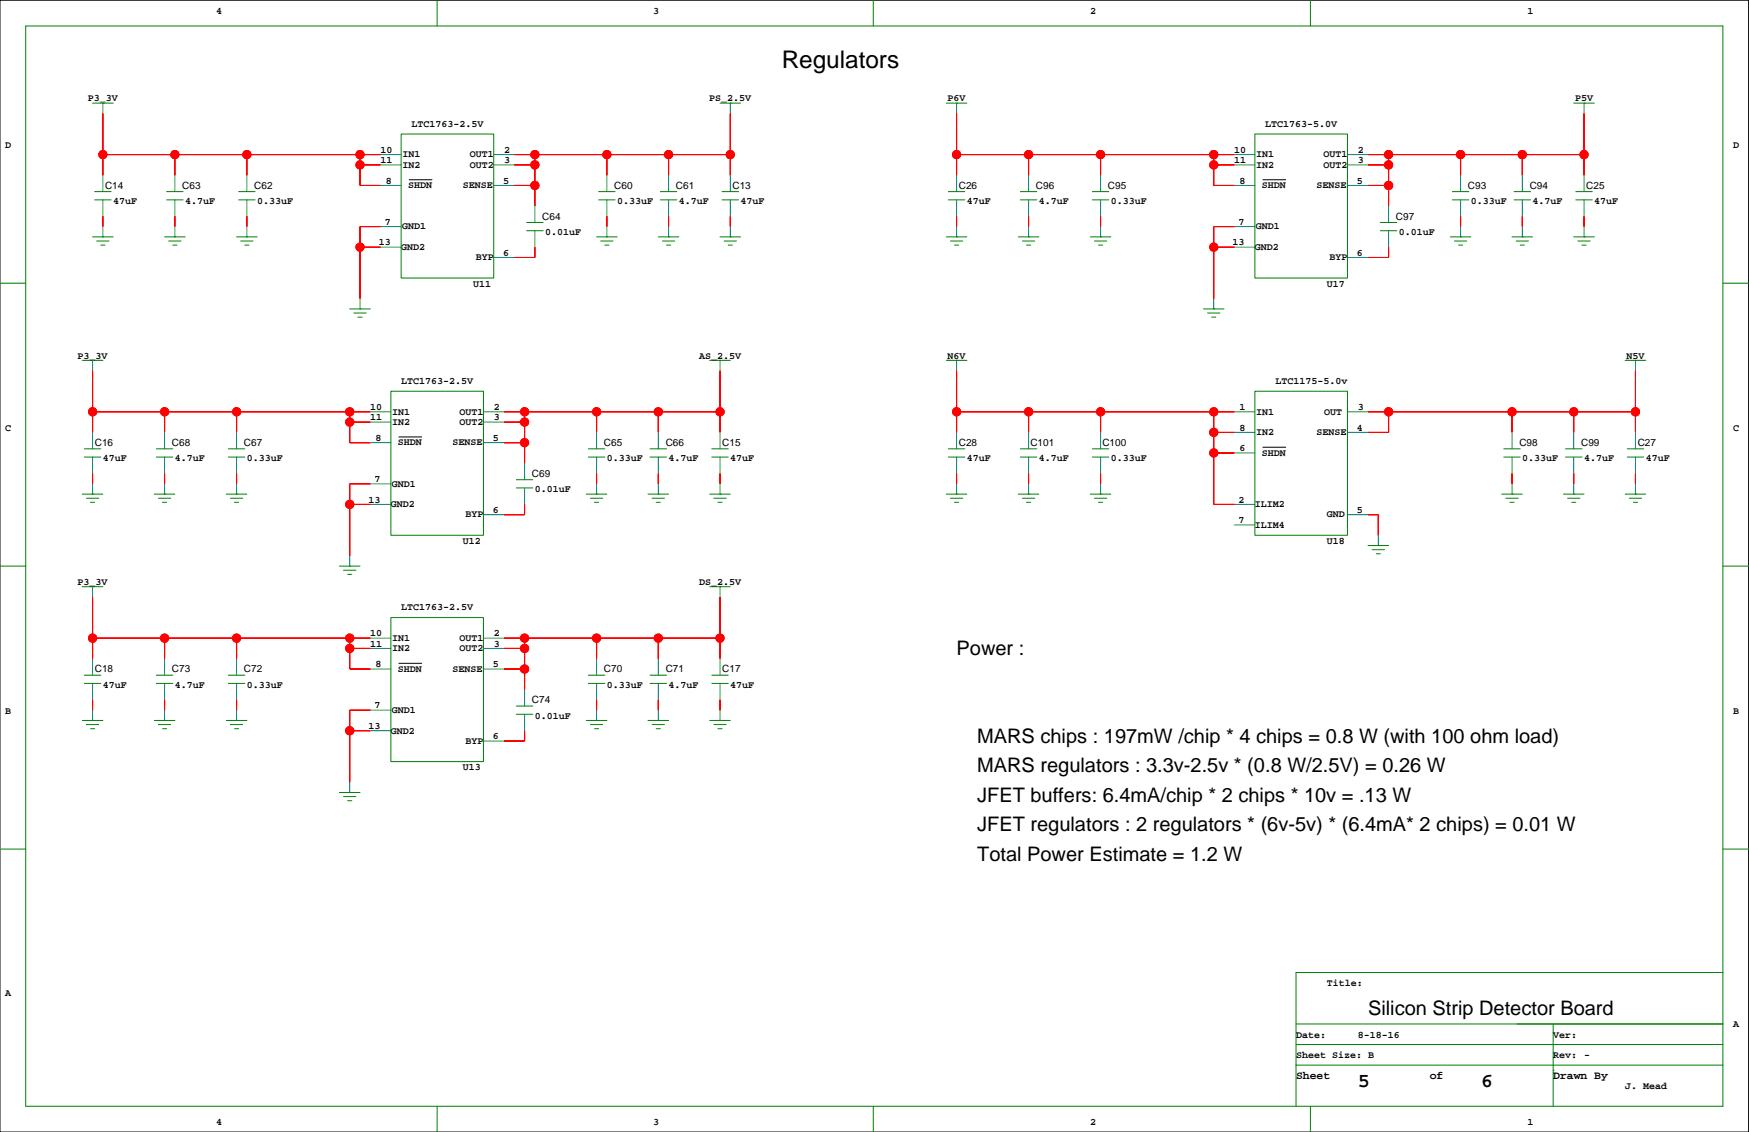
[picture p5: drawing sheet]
<svg xmlns="http://www.w3.org/2000/svg" width="432mm" height="279mm" viewBox="0 0 432 279" stroke-linecap="round" stroke-linejoin="round" font-family="sans-serif">
<path d="M0 .1h431.7v279.3h-431.7zM101 44.4h5.7M311.8 44.4h5.6M98.5 107.8h5.6M311.8 110.4h5.6M98.5 163.7h5.6" fill="none" stroke="#000" stroke-width=".25"/>
<g fill="none" stroke="#008080" stroke-width=".25">
<path d="M25.4 25.5v2.5M94 38.2h5M121.9 38.2h5.1M180.3 25.5v2.5M236.2 25.5v2.5M304.7 38.2h5.1M332.7 38.2h5M391.1 25.5v2.5M25.4 43.2v4.1M25.4 49.3v4.1M25.4 55.9v2.6M43.2 43.2v4.1"/>
<path d="M43.2 49.3v4.1M43.2 55.9v2.6M60.9 43.2v4.1M60.9 49.3v4.1M60.9 55.9v2.6M94 55.9h5M94 45.8h5M94 40.7h5M121.9 45.8h5.1M121.9 40.7h5.1M132.1 50.9v4M132.1 56.9v4.1"/>
<path d="M149.8 43.2v4.1M149.8 49.3v4.1M149.8 55.9v2.6M165.1 43.2v4.1M165.1 49.3v4.1M165.1 55.9v2.6M180.3 43.2v4.1M180.3 49.3v4.1M180.3 55.9v2.6M236.2 43.2v4.1M236.2 49.3v4.1M236.2 55.9v2.6"/>
<path d="M253.9 43.2v4.1M253.9 49.3v4.1M253.9 55.9v2.6M271.7 43.2v4.1M271.7 49.3v4.1M271.7 55.9v2.6M304.7 55.9h5.1M304.7 45.8h5.1M304.7 40.7h5.1M332.7 45.8h5M332.7 40.7h5M342.8 50.9v4"/>
<path d="M342.8 56.9v4.1M360.6 43.2v4.1M360.6 49.3v4.1M360.6 55.9v2.6M375.8 43.2v4.1M375.8 49.3v4.1M375.8 55.9v2.6M391.1 43.2v4.1M391.1 49.3v4.1M391.1 55.9v2.6M88.9 73.7v2.5M94 61h5"/>
<path d="M121.9 63.5h5.1M299.7 73.7v2.5M304.7 61h5.1M332.7 63.5h5M22.9 88.9v2.6M177.8 88.9v2.6M236.2 88.9v2.6M403.8 88.9v2.6M22.9 106.7v4.1M22.9 112.8v4.1M22.9 119.4v2.6M40.6 106.7v4.1"/>
<path d="M40.6 112.8v4.1M40.6 119.4v2.6M58.4 106.7v4.1M58.4 112.8v4.1M58.4 119.4v2.6M91.4 101.6h5.1M91.4 119.4h5.1M91.4 109.3h5.1M91.4 104.2h5.1M119.4 101.6h5M119.4 109.3h5M119.4 104.2h5"/>
<path d="M129.5 114.3v4.1M147.3 106.7v4.1M147.3 112.8v4.1M147.3 119.4v2.6M162.5 106.7v4.1M162.5 112.8v4.1M162.5 119.4v2.6M177.8 106.7v4.1M177.8 112.8v4.1M177.8 119.4v2.6M236.2 106.7v4.1M236.2 112.8v4.1"/>
<path d="M236.2 119.4v2.6M253.9 106.7v4.1M253.9 112.8v4.1M253.9 119.4v2.6M271.7 106.7v4.1M271.7 112.8v4.1M271.7 119.4v2.6M304.7 101.6h5.1M304.7 111.8h5.1M304.7 106.7h5.1M332.7 101.6h5M332.7 106.7h5"/>
<path d="M373.3 106.7v4.1M373.3 112.8v4.1M373.3 119.4v2.6M388.5 106.7v4.1M388.5 112.8v4.1M388.5 119.4v2.6M403.8 106.7v4.1M403.8 112.8v4.1M403.8 119.4v2.6M86.3 137.2v2.5M91.4 124.5h5.1M119.4 127h5"/>
<path d="M129.5 120.4v4.1M304.7 124.5h5.1M304.7 129.6h5.1M332.7 127h5M340.3 132.1v2.6M22.9 144.8v2.5M91.4 157.5h5.1M119.4 157.5h5M177.8 144.8v2.5M22.9 162.6v4M22.9 168.7v4M22.9 175.3v2.5"/>
<path d="M40.6 162.6v4M40.6 168.7v4M40.6 175.3v2.5M58.4 162.6v4M58.4 168.7v4M58.4 175.3v2.5M91.4 175.3h5.1M91.4 165.1h5.1M91.4 160h5.1M119.4 165.1h5M119.4 160h5M129.5 170.2v4.1"/>
<path d="M129.5 176.3v4.1M147.3 162.6v4M147.3 168.7v4M147.3 175.3v2.5M162.5 162.6v4M162.5 168.7v4M162.5 175.3v2.5M177.8 162.6v4M177.8 168.7v4M177.8 175.3v2.5M86.3 193.1v2.5M91.4 180.4h5.1"/>
<path d="M119.4 182.9h5"/>
</g>
<g fill="none" stroke="#008000" stroke-width=".25">
<path d="M6.3 6.4h419.1v266.7h-419.1zM107.9 .1v6.3M215.6 .1v6.3M323.5 .1v6.3M22.9 25.5h5M25.4 25.5h.1M99 33.1h22.9v35.5h-22.9zM177.8 25.5h5M180.3 25.5h.1M233.6 25.5h5.1M236.2 25.5h.1M309.8 33.1h22.9v35.5h-22.9z"/>
<path d="M388.5 25.5h5.1M391.1 25.5h.1M22.9 58.5h5M23.4 49.3h4M23.4 47.3h4M23.9 59.5h3M25.4 58.5h.1M40.6 58.5h5.1M41.1 49.3h4.1M41.1 47.3h4.1M41.6 59.5h3.1M43.2 58.5h.1"/>
<path d="M58.4 58.5h5.1M58.9 49.3h4.1M58.9 47.3h4.1M59.4 59.5h3.1M60.9 58.5h.1M130 56.9h4.1M130 54.9h4.1M147.3 58.5h5.1M147.8 49.3h4.1M147.8 47.3h4.1M148.3 59.5h3M149.8 58.5h.1"/>
<path d="M162.5 58.5h5.1M163 49.3h4.1M163 47.3h4.1M163.5 59.5h3.1M165.1 58.5h.1M177.8 58.5h5M178.3 49.3h4M178.3 47.3h4M178.8 59.5h3M180.3 58.5h.1M233.6 58.5h5.1M234.1 49.3h4.1"/>
<path d="M234.1 47.3h4.1M234.6 59.5h3.1M236.2 58.5h.1M251.4 58.5h5.1M251.9 49.3h4.1M251.9 47.3h4.1M252.4 59.5h3.1M253.9 58.5h.1M269.2 58.5h5.1M269.7 49.3h4M269.7 47.3h4M270.2 59.5h3"/>
<path d="M271.7 58.5h.1M340.8 56.9h4.1M340.8 54.9h4.1M358.1 58.5h5M358.6 49.3h4M358.6 47.3h4M359.1 59.5h3M360.6 58.5h.1M373.3 58.5h5.1M373.8 49.3h4.1M373.8 47.3h4.1M374.3 59.5h3.1"/>
<path d="M375.8 58.5h.1M388.5 58.5h5.1M389 49.3h4.1M389 47.3h4.1M389.5 59.5h3.1M391.1 58.5h.1M0 69.9h6.3M24.9 60.5h1M42.7 60.5h1M60.4 60.5h1.1M86.3 76.2h5.1M87.4 77.3h3"/>
<path d="M88.4 78.3h1M88.9 76.2h.1M149.3 60.5h1M164.6 60.5h1M179.8 60.5h1M235.7 60.5h1M253.4 60.5h1.1M271.2 60.5h1M297.1 76.2h5.1M298.1 77.3h3.1M299.1 78.3h1.1M299.7 76.2h.1"/>
<path d="M360.1 60.5h1M375.3 60.5h1M390.6 60.5h1M425.4 69.9h6.3M20.3 88.9h5.1M22.9 88.9h.1M96.5 96.6h22.9v35.5h-22.9zM175.2 88.9h5.1M177.8 88.9h.1M233.6 88.9h5.1M236.2 88.9h.1M309.8 96.6h22.9v35.5h-22.9z"/>
<path d="M401.2 88.9h5.1M403.8 88.9h.1M20.8 112.8h4.1M20.8 110.8h4.1M38.6 112.8h4.1M38.6 110.8h4.1M56.4 112.8h4M56.4 110.8h4M127.5 118.4h4M145.3 112.8h4M145.3 110.8h4M160.5 112.8h4.1"/>
<path d="M160.5 110.8h4.1M175.7 112.8h4.1M175.7 110.8h4.1M234.1 112.8h4.1M234.1 110.8h4.1M251.9 112.8h4.1M251.9 110.8h4.1M269.7 112.8h4M269.7 110.8h4M371.3 112.8h4M371.3 110.8h4M386.5 112.8h4.1"/>
<path d="M386.5 110.8h4.1M401.7 112.8h4.1M401.7 110.8h4.1M0 139.7h6.3M20.3 122h5.1M21.3 123h3.1M22.3 124h1.1M22.9 122h.1M38.1 122h5.1M39.1 123h3.1M40.1 124h1M40.6 122h.1"/>
<path d="M55.9 122h5M56.9 123h3M57.9 124h1M58.4 122h.1M83.8 139.7h5.1M86.3 139.7h.1M127.5 120.4h4M144.7 122h5.1M145.8 123h3M146.8 124h1M147.3 122h.1M160 122h5.1"/>
<path d="M161 123h3M162 124h1M162.5 122h.1M175.2 122h5.1M176.2 123h3.1M177.3 124h1M177.8 122h.1M233.6 122h5.1M234.6 123h3.1M235.7 124h1M236.2 122h.1M251.4 122h5.1"/>
<path d="M252.4 123h3.1M253.4 124h1.1M253.9 122h.1M269.2 122h5.1M270.2 123h3M271.2 124h1M271.7 122h.1M337.7 134.7h5.1M338.8 135.7h3M339.8 136.7h1M340.3 134.7h.1M370.8 122h5"/>
<path d="M371.8 123h3M372.8 124h1M373.3 122h.1M386 122h5.1M387 123h3.1M388 124h1M388.5 122h.1M401.2 122h5.1M402.2 123h3.1M403.3 124h1M403.8 122h.1M425.4 139.7h6.3"/>
<path d="M20.3 144.8h5.1M22.9 144.8h.1M84.8 140.7h3.1M85.8 141.8h1M96.5 152.4h22.9v35.6h-22.9zM175.2 144.8h5.1M177.8 144.8h.1M20.3 177.8h5.1M20.8 168.7h4.1M20.8 166.6h4.1M21.3 178.8h3.1M22.3 179.9h1.1"/>
<path d="M22.9 177.8h.1M38.1 177.8h5.1M38.6 168.7h4.1M38.6 166.6h4.1M39.1 178.8h3.1M40.1 179.9h1M40.6 177.8h.1M55.9 177.8h5M56.4 168.7h4M56.4 166.6h4M56.9 178.8h3M57.9 179.9h1"/>
<path d="M58.4 177.8h.1M127.5 176.3h4M127.5 174.3h4M144.7 177.8h5.1M145.3 168.7h4M145.3 166.6h4M145.8 178.8h3M146.8 179.9h1M147.3 177.8h.1M160 177.8h5.1M160.5 168.7h4.1M160.5 166.6h4.1"/>
<path d="M161 178.8h3M162 179.9h1M162.5 177.8h.1M175.2 177.8h5.1M175.7 168.7h4.1M175.7 166.6h4.1M176.2 178.8h3.1M177.3 179.9h1M177.8 177.8h.1M83.8 195.6h5.1M84.8 196.6h3.1M85.8 197.6h1"/>
<path d="M86.3 195.6h.1M0 209.6h6.3M425.4 209.6h6.3M320 257.8h105.4M320 252.7h105.4M383.5 252.7v20.4M425.4 240h-105.4v33.1M107.9 273.1v6.3M215.6 273.1v6.3M320 262.9h105.4M323.5 273.1v6.3M383.5 264.2h.1"/>
</g>
<g fill="#f00" stroke="#f00" stroke-width=".25">
<path d="M299.7 61h5z" fill-rule="evenodd"/>
<path d="M299.7 55.9v5.1z" fill-rule="evenodd"/>
<path d="M299.7 55.9h5z" fill-rule="evenodd"/>
<path d="M299.7 61v12.7z" fill-rule="evenodd"/>
<path d="M391.1 53.4v2.5z" fill-rule="evenodd"/>
<path d="M360.6 53.4v2.5z" fill-rule="evenodd"/>
<path d="M375.8 53.4v2.5z" fill-rule="evenodd"/>
<path d="M236.2 53.4v2.5z" fill-rule="evenodd"/>
<path d="M271.7 53.4v2.5z" fill-rule="evenodd"/>
<path d="M253.9 53.4v2.5z" fill-rule="evenodd"/>
<path d="M403.8 116.9v2.5z" fill-rule="evenodd"/>
<path d="M373.3 116.9v2.5z" fill-rule="evenodd"/>
<path d="M388.5 116.9v2.5z" fill-rule="evenodd"/>
<path d="M236.2 116.9v2.5z" fill-rule="evenodd"/>
<path d="M271.7 116.9v2.5z" fill-rule="evenodd"/>
<path d="M253.9 116.9v2.5z" fill-rule="evenodd"/>
<path d="M180.3 53.4v2.5z" fill-rule="evenodd"/>
<path d="M149.8 53.4v2.5z" fill-rule="evenodd"/>
<path d="M165.1 53.4v2.5z" fill-rule="evenodd"/>
<path d="M25.4 53.4v2.5z" fill-rule="evenodd"/>
<path d="M60.9 53.4v2.5z" fill-rule="evenodd"/>
<path d="M43.2 53.4v2.5z" fill-rule="evenodd"/>
<path d="M177.8 116.9v2.5z" fill-rule="evenodd"/>
<path d="M147.3 116.9v2.5z" fill-rule="evenodd"/>
<path d="M162.5 116.9v2.5z" fill-rule="evenodd"/>
<path d="M22.9 116.9v2.5z" fill-rule="evenodd"/>
<path d="M58.4 116.9v2.5z" fill-rule="evenodd"/>
<path d="M40.6 116.9v2.5z" fill-rule="evenodd"/>
<path d="M86.3 124.5h5.1z" fill-rule="evenodd"/>
<path d="M86.3 124.5v12.7z" fill-rule="evenodd"/>
<path d="M86.3 119.4v5.1z" fill-rule="evenodd"/>
<path d="M86.3 119.4h5.1z" fill-rule="evenodd"/>
<path d="M177.8 172.7v2.6z" fill-rule="evenodd"/>
<path d="M147.3 172.7v2.6z" fill-rule="evenodd"/>
<path d="M162.5 172.7v2.6z" fill-rule="evenodd"/>
<path d="M22.9 172.7v2.6z" fill-rule="evenodd"/>
<path d="M58.4 172.7v2.6z" fill-rule="evenodd"/>
<path d="M40.6 172.7v2.6z" fill-rule="evenodd"/>
<path d="M86.3 180.4h5.1z" fill-rule="evenodd"/>
<path d="M86.3 180.4v12.7z" fill-rule="evenodd"/>
<path d="M86.3 175.3v5.1z" fill-rule="evenodd"/>
<path d="M86.3 175.3h5.1z" fill-rule="evenodd"/>
<path d="M340.3 127v5.1z" fill-rule="evenodd"/>
<path d="M337.7 127h2.6z" fill-rule="evenodd"/>
<path d="M88.9 61h5.1z" fill-rule="evenodd"/>
<path d="M88.9 61v12.7z" fill-rule="evenodd"/>
<path d="M88.9 55.9v5.1z" fill-rule="evenodd"/>
<path d="M88.9 55.9h5.1z" fill-rule="evenodd"/>
<path d="M127 45.8h5.1z" fill-rule="evenodd"/>
<path d="M132.1 45.8v5.1z" fill-rule="evenodd"/>
<path d="M132.1 40.7v5.1z" fill-rule="evenodd"/>
<path d="M165.1 38.2v5z" fill-rule="evenodd"/>
<path d="M180.3 28v10.2z" fill-rule="evenodd"/>
<path d="M180.3 38.2v5z" fill-rule="evenodd"/>
<path d="M165.1 38.2h15.2z" fill-rule="evenodd"/>
<path d="M149.8 38.2h15.3z" fill-rule="evenodd"/>
<path d="M149.8 38.2v5z" fill-rule="evenodd"/>
<path d="M132.1 38.2h17.7z" fill-rule="evenodd"/>
<path d="M127 38.2h5.1z" fill-rule="evenodd"/>
<path d="M132.1 38.2v2.5z" fill-rule="evenodd"/>
<path d="M127 40.7h5.1z" fill-rule="evenodd"/>
<path d="M129.5 165.1v5.1z" fill-rule="evenodd"/>
<path d="M162.5 157.5v5.1z" fill-rule="evenodd"/>
<path d="M177.8 147.3v10.2z" fill-rule="evenodd"/>
<path d="M177.8 157.5v5.1z" fill-rule="evenodd"/>
<path d="M162.5 157.5h15.3z" fill-rule="evenodd"/>
<path d="M147.3 157.5h15.2z" fill-rule="evenodd"/>
<path d="M147.3 157.5v5.1z" fill-rule="evenodd"/>
<path d="M129.5 157.5v2.5z" fill-rule="evenodd"/>
<path d="M124.4 160h5.1z" fill-rule="evenodd"/>
<path d="M129.5 157.5h17.8z" fill-rule="evenodd"/>
<path d="M124.4 165.1h5.1z" fill-rule="evenodd"/>
<path d="M124.4 157.5h5.1z" fill-rule="evenodd"/>
<path d="M129.5 160v5.1z" fill-rule="evenodd"/>
<path d="M124.4 109.3h5.1z" fill-rule="evenodd"/>
<path d="M129.5 109.3v5z" fill-rule="evenodd"/>
<path d="M147.3 101.6v5.1z" fill-rule="evenodd"/>
<path d="M177.8 101.6v5.1z" fill-rule="evenodd"/>
<path d="M177.8 91.5v10.1z" fill-rule="evenodd"/>
<path d="M162.5 101.6h15.3z" fill-rule="evenodd"/>
<path d="M162.5 101.6v5.1z" fill-rule="evenodd"/>
<path d="M147.3 101.6h15.2z" fill-rule="evenodd"/>
<path d="M129.5 101.6h17.8z" fill-rule="evenodd"/>
<path d="M129.5 104.2v5.1z" fill-rule="evenodd"/>
<path d="M129.5 101.6v2.6z" fill-rule="evenodd"/>
<path d="M124.4 101.6h5.1z" fill-rule="evenodd"/>
<path d="M124.4 104.2h5.1z" fill-rule="evenodd"/>
<path d="M88.9 40.7h5.1z" fill-rule="evenodd"/>
<path d="M88.9 40.7v5.1z" fill-rule="evenodd"/>
<path d="M88.9 38.2h5.1z" fill-rule="evenodd"/>
<path d="M88.9 38.2v2.5z" fill-rule="evenodd"/>
<path d="M60.9 38.2h28z" fill-rule="evenodd"/>
<path d="M25.4 38.2v5z" fill-rule="evenodd"/>
<path d="M43.2 38.2h17.7z" fill-rule="evenodd"/>
<path d="M60.9 38.2v5z" fill-rule="evenodd"/>
<path d="M88.9 45.8h5.1z" fill-rule="evenodd"/>
<path d="M43.2 38.2v5z" fill-rule="evenodd"/>
<path d="M25.4 38.2h17.8z" fill-rule="evenodd"/>
<path d="M25.4 28v10.2z" fill-rule="evenodd"/>
<path d="M86.3 104.2h5.1z" fill-rule="evenodd"/>
<path d="M86.3 104.2v5.1z" fill-rule="evenodd"/>
<path d="M86.3 101.6v2.6z" fill-rule="evenodd"/>
<path d="M86.3 101.6h5.1z" fill-rule="evenodd"/>
<path d="M58.4 101.6h27.9z" fill-rule="evenodd"/>
<path d="M58.4 101.6v5.1z" fill-rule="evenodd"/>
<path d="M22.9 101.6v5.1z" fill-rule="evenodd"/>
<path d="M22.9 91.5v10.1z" fill-rule="evenodd"/>
<path d="M22.9 101.6h17.7z" fill-rule="evenodd"/>
<path d="M40.6 101.6v5.1z" fill-rule="evenodd"/>
<path d="M86.3 109.3h5.1z" fill-rule="evenodd"/>
<path d="M40.6 101.6h17.8z" fill-rule="evenodd"/>
<path d="M86.3 160h5.1z" fill-rule="evenodd"/>
<path d="M86.3 160v5.1z" fill-rule="evenodd"/>
<path d="M86.3 157.5h5.1z" fill-rule="evenodd"/>
<path d="M86.3 157.5v2.5z" fill-rule="evenodd"/>
<path d="M40.6 157.5v5.1z" fill-rule="evenodd"/>
<path d="M22.9 157.5v5.1z" fill-rule="evenodd"/>
<path d="M22.9 147.3v10.2z" fill-rule="evenodd"/>
<path d="M22.9 157.5h17.7z" fill-rule="evenodd"/>
<path d="M40.6 157.5h17.8z" fill-rule="evenodd"/>
<path d="M58.4 157.5v5.1z" fill-rule="evenodd"/>
<path d="M86.3 165.1h5.1z" fill-rule="evenodd"/>
<path d="M58.4 157.5h27.9z" fill-rule="evenodd"/>
<path d="M337.7 40.7h5.1z" fill-rule="evenodd"/>
<path d="M342.8 40.7v5.1z" fill-rule="evenodd"/>
<path d="M360.6 38.2v5z" fill-rule="evenodd"/>
<path d="M391.1 38.2v5z" fill-rule="evenodd"/>
<path d="M391.1 28v10.2z" fill-rule="evenodd"/>
<path d="M375.8 38.2h15.3z" fill-rule="evenodd"/>
<path d="M375.8 38.2v5z" fill-rule="evenodd"/>
<path d="M360.6 38.2h15.2z" fill-rule="evenodd"/>
<path d="M342.8 38.2h17.8z" fill-rule="evenodd"/>
<path d="M342.8 45.8v5.1z" fill-rule="evenodd"/>
<path d="M342.8 38.2v2.5z" fill-rule="evenodd"/>
<path d="M337.7 38.2h5.1z" fill-rule="evenodd"/>
<path d="M337.7 45.8h5.1z" fill-rule="evenodd"/>
<path d="M403.8 91.5v10.1z" fill-rule="evenodd"/>
<path d="M403.8 101.6v5.1z" fill-rule="evenodd"/>
<path d="M388.5 101.6h15.3z" fill-rule="evenodd"/>
<path d="M388.5 101.6v5.1z" fill-rule="evenodd"/>
<path d="M373.3 101.6h15.2z" fill-rule="evenodd"/>
<path d="M373.3 101.6v5.1z" fill-rule="evenodd"/>
<path d="M342.8 101.6h30.5z" fill-rule="evenodd"/>
<path d="M337.7 106.7h5.1z" fill-rule="evenodd"/>
<path d="M342.8 101.6v5.1z" fill-rule="evenodd"/>
<path d="M337.7 101.6h5.1z" fill-rule="evenodd"/>
<path d="M342.8 61v2.5z" fill-rule="evenodd"/>
<path d="M337.7 63.5h5.1z" fill-rule="evenodd"/>
<path d="M299.7 40.7h5z" fill-rule="evenodd"/>
<path d="M299.7 40.7v5.1z" fill-rule="evenodd"/>
<path d="M271.7 38.2v5z" fill-rule="evenodd"/>
<path d="M253.9 38.2v5z" fill-rule="evenodd"/>
<path d="M236.2 38.2v5z" fill-rule="evenodd"/>
<path d="M236.2 28v10.2z" fill-rule="evenodd"/>
<path d="M236.2 38.2h17.7z" fill-rule="evenodd"/>
<path d="M253.9 38.2h17.8z" fill-rule="evenodd"/>
<path d="M271.7 38.2h28z" fill-rule="evenodd"/>
<path d="M299.7 38.2h5z" fill-rule="evenodd"/>
<path d="M299.7 38.2v2.5z" fill-rule="evenodd"/>
<path d="M299.7 45.8h5z" fill-rule="evenodd"/>
<path d="M299.7 106.7v5.1z" fill-rule="evenodd"/>
<path d="M299.7 111.8h5z" fill-rule="evenodd"/>
<path d="M299.7 106.7h5z" fill-rule="evenodd"/>
<path d="M299.7 101.6v5.1z" fill-rule="evenodd"/>
<path d="M271.7 101.6v5.1z" fill-rule="evenodd"/>
<path d="M236.2 91.5v10.1z" fill-rule="evenodd"/>
<path d="M236.2 101.6v5.1z" fill-rule="evenodd"/>
<path d="M236.2 101.6h17.7z" fill-rule="evenodd"/>
<path d="M253.9 101.6v5.1z" fill-rule="evenodd"/>
<path d="M253.9 101.6h17.8z" fill-rule="evenodd"/>
<path d="M299.7 101.6h5z" fill-rule="evenodd"/>
<path d="M271.7 101.6h28z" fill-rule="evenodd"/>
<path d="M299.7 111.8v12.7z" fill-rule="evenodd"/>
<path d="M299.7 124.5h5z" fill-rule="evenodd"/>
<path d="M132.1 61v2.5z" fill-rule="evenodd"/>
<path d="M127 63.5h5.1z" fill-rule="evenodd"/>
<path d="M129.5 124.5v2.5z" fill-rule="evenodd"/>
<path d="M124.4 127h5.1z" fill-rule="evenodd"/>
<path d="M129.5 180.4v2.5z" fill-rule="evenodd"/>
<path d="M124.4 182.9h5.1z" fill-rule="evenodd"/>
<circle cx="299.7" cy="61" r="1.02"/>
<circle cx="86.3" cy="124.5" r="1.02"/>
<circle cx="86.3" cy="180.4" r="1.02"/>
<circle cx="88.9" cy="61" r="1.02"/>
<circle cx="132" cy="45.8" r="1.02"/>
<circle cx="180.3" cy="38.2" r="1.02"/>
<circle cx="165.1" cy="38.2" r="1.02"/>
<circle cx="149.8" cy="38.2" r="1.02"/>
<circle cx="132" cy="38.2" r="1.02"/>
<circle cx="132" cy="40.7" r="1.02"/>
<circle cx="177.8" cy="157.5" r="1.02"/>
<circle cx="162.5" cy="157.5" r="1.02"/>
<circle cx="147.3" cy="157.5" r="1.02"/>
<circle cx="129.5" cy="157.5" r="1.02"/>
<circle cx="129.5" cy="165.1" r="1.02"/>
<circle cx="129.5" cy="160" r="1.02"/>
<circle cx="177.8" cy="101.6" r="1.02"/>
<circle cx="162.5" cy="101.6" r="1.02"/>
<circle cx="147.3" cy="101.6" r="1.02"/>
<circle cx="129.5" cy="109.3" r="1.02"/>
<circle cx="129.5" cy="101.6" r="1.02"/>
<circle cx="129.5" cy="104.2" r="1.02"/>
<circle cx="88.9" cy="40.7" r="1.02"/>
<circle cx="88.9" cy="38.2" r="1.02"/>
<circle cx="60.9" cy="38.2" r="1.02"/>
<circle cx="43.2" cy="38.2" r="1.02"/>
<circle cx="25.4" cy="38.2" r="1.02"/>
<circle cx="86.3" cy="104.2" r="1.02"/>
<circle cx="86.3" cy="101.6" r="1.02"/>
<circle cx="22.9" cy="101.6" r="1.02"/>
<circle cx="40.6" cy="101.6" r="1.02"/>
<circle cx="58.4" cy="101.6" r="1.02"/>
<circle cx="86.3" cy="160" r="1.02"/>
<circle cx="22.9" cy="157.5" r="1.02"/>
<circle cx="40.6" cy="157.5" r="1.02"/>
<circle cx="58.4" cy="157.5" r="1.02"/>
<circle cx="86.3" cy="157.5" r="1.02"/>
<circle cx="391.1" cy="38.2" r="1.02"/>
<circle cx="375.8" cy="38.2" r="1.02"/>
<circle cx="360.6" cy="38.2" r="1.02"/>
<circle cx="342.8" cy="40.7" r="1.02"/>
<circle cx="342.8" cy="38.2" r="1.02"/>
<circle cx="342.8" cy="45.8" r="1.02"/>
<circle cx="403.8" cy="101.6" r="1.02"/>
<circle cx="388.5" cy="101.6" r="1.02"/>
<circle cx="373.3" cy="101.6" r="1.02"/>
<circle cx="342.8" cy="101.6" r="1.02"/>
<circle cx="236.2" cy="38.2" r="1.02"/>
<circle cx="253.9" cy="38.2" r="1.02"/>
<circle cx="271.7" cy="38.2" r="1.02"/>
<circle cx="299.7" cy="40.7" r="1.02"/>
<circle cx="299.7" cy="38.2" r="1.02"/>
<circle cx="299.7" cy="106.7" r="1.02"/>
<circle cx="236.2" cy="101.6" r="1.02"/>
<circle cx="253.9" cy="101.6" r="1.02"/>
<circle cx="271.7" cy="101.6" r="1.02"/>
<circle cx="299.7" cy="101.6" r="1.02"/>
<circle cx="299.7" cy="111.8" r="1.02"/>
</g>
<g fill="none" stroke="#f00" stroke-width=".25">
<path d="M25.4 28v15.2M25.4 38.2h68.6M43.2 38.2v5M60.9 38.2v5M88.9 38.2v7.6h5.1M127 38.2h53.3M132.1 38.2v12.7M149.8 38.2v5M165.1 38.2v5M180.3 28v15.2M236.2 28v15.2M236.2 38.2h68.5"/>
<path d="M253.9 38.2v5M271.7 38.2v5M299.7 38.2v7.6h5M337.7 38.2h53.4M342.8 38.2v12.7M360.6 38.2v5M375.8 38.2v5M391.1 28v15.2M25.4 53.4v2.5M43.2 53.4v2.5M60.9 53.4v2.5M88.9 40.7h5.1"/>
<path d="M94 55.9h-5.1v17.8M127 45.8h5.1M127 40.7h5.1M149.8 53.4v2.5M165.1 53.4v2.5M180.3 53.4v2.5M236.2 53.4v2.5M253.9 53.4v2.5M271.7 53.4v2.5M299.7 40.7h5M304.7 55.9h-5v17.8M337.7 45.8h5.1"/>
<path d="M337.7 40.7h5.1M360.6 53.4v2.5M375.8 53.4v2.5M391.1 53.4v2.5M88.9 61h5.1M132.1 61v2.5h-5.1M299.7 61h5M342.8 61v2.5h-5.1M22.9 91.5v15.2M177.8 91.5v15.2M236.2 91.5v15.2M403.8 91.5v15.2"/>
<path d="M22.9 116.9v2.5M22.9 101.6h68.5M40.6 101.6v5.1M40.6 116.9v2.5M58.4 101.6v5.1M58.4 116.9v2.5M86.3 101.6v7.7h5.1M86.3 104.2h5.1M91.4 119.4h-5.1v17.8M124.4 109.3h5.1M124.4 101.6h53.4M124.4 104.2h5.1"/>
<path d="M129.5 101.6v12.7M147.3 101.6v5.1M147.3 116.9v2.5M162.5 101.6v5.1M162.5 116.9v2.5M177.8 116.9v2.5M236.2 116.9v2.5M236.2 101.6h68.5M253.9 101.6v5.1M253.9 116.9v2.5M271.7 101.6v5.1M271.7 116.9v2.5"/>
<path d="M299.7 101.6v22.9h5M299.7 106.7h5M299.7 111.8h5M337.7 101.6h66.1M342.8 101.6v5.1h-5.1M373.3 101.6v5.1M373.3 116.9v2.5M388.5 101.6v5.1M388.5 116.9v2.5M403.8 116.9v2.5M86.3 124.5h5.1M129.5 124.5v2.5h-5.1"/>
<path d="M337.7 127h2.6v5.1M22.9 147.3v15.3M22.9 157.5h68.5M40.6 157.5v5.1M58.4 157.5v5.1M86.3 157.5v7.6h5.1M124.4 157.5h53.4M129.5 157.5v12.7M147.3 157.5v5.1M162.5 157.5v5.1M177.8 147.3v15.3M22.9 172.7v2.6"/>
<path d="M40.6 172.7v2.6M58.4 172.7v2.6M86.3 160h5.1M91.4 175.3h-5.1v17.8M124.4 160h5.1M124.4 165.1h5.1M147.3 172.7v2.6M162.5 172.7v2.6M177.8 172.7v2.6M86.3 180.4h5.1M129.5 180.4v2.5h-5.1"/>
<circle cx="25.4" cy="38.2" r="1.02"/>
<circle cx="43.2" cy="38.2" r="1.02"/>
<circle cx="60.9" cy="38.2" r="1.02"/>
<circle cx="88.9" cy="38.2" r="1.02"/>
<circle cx="132" cy="38.2" r="1.02"/>
<circle cx="149.8" cy="38.2" r="1.02"/>
<circle cx="165.1" cy="38.2" r="1.02"/>
<circle cx="180.3" cy="38.2" r="1.02"/>
<circle cx="236.2" cy="38.2" r="1.02"/>
<circle cx="253.9" cy="38.2" r="1.02"/>
<circle cx="271.7" cy="38.2" r="1.02"/>
<circle cx="299.7" cy="38.2" r="1.02"/>
<circle cx="342.8" cy="38.2" r="1.02"/>
<circle cx="360.6" cy="38.2" r="1.02"/>
<circle cx="375.8" cy="38.2" r="1.02"/>
<circle cx="391.1" cy="38.2" r="1.02"/>
<circle cx="88.9" cy="40.7" r="1.02"/>
<circle cx="132" cy="40.7" r="1.02"/>
<circle cx="132" cy="45.8" r="1.02"/>
<circle cx="299.7" cy="40.7" r="1.02"/>
<circle cx="342.8" cy="40.7" r="1.02"/>
<circle cx="342.8" cy="45.8" r="1.02"/>
<circle cx="88.9" cy="61" r="1.02"/>
<circle cx="299.7" cy="61" r="1.02"/>
<circle cx="22.9" cy="101.6" r="1.02"/>
<circle cx="40.6" cy="101.6" r="1.02"/>
<circle cx="58.4" cy="101.6" r="1.02"/>
<circle cx="86.3" cy="101.6" r="1.02"/>
<circle cx="86.3" cy="104.2" r="1.02"/>
<circle cx="129.5" cy="101.6" r="1.02"/>
<circle cx="129.5" cy="104.2" r="1.02"/>
<circle cx="129.5" cy="109.3" r="1.02"/>
<circle cx="147.3" cy="101.6" r="1.02"/>
<circle cx="162.5" cy="101.6" r="1.02"/>
<circle cx="177.8" cy="101.6" r="1.02"/>
<circle cx="236.2" cy="101.6" r="1.02"/>
<circle cx="253.9" cy="101.6" r="1.02"/>
<circle cx="271.7" cy="101.6" r="1.02"/>
<circle cx="299.7" cy="106.7" r="1.02"/>
<circle cx="299.7" cy="101.6" r="1.02"/>
<circle cx="299.7" cy="111.8" r="1.02"/>
<circle cx="342.8" cy="101.6" r="1.02"/>
<circle cx="373.3" cy="101.6" r="1.02"/>
<circle cx="388.5" cy="101.6" r="1.02"/>
<circle cx="403.8" cy="101.6" r="1.02"/>
<circle cx="86.3" cy="124.5" r="1.02"/>
<circle cx="22.9" cy="157.5" r="1.02"/>
<circle cx="40.6" cy="157.5" r="1.02"/>
<circle cx="58.4" cy="157.5" r="1.02"/>
<circle cx="86.3" cy="157.5" r="1.02"/>
<circle cx="129.5" cy="157.5" r="1.02"/>
<circle cx="147.3" cy="157.5" r="1.02"/>
<circle cx="162.5" cy="157.5" r="1.02"/>
<circle cx="177.8" cy="157.5" r="1.02"/>
<circle cx="86.3" cy="160" r="1.02"/>
<circle cx="129.5" cy="165.1" r="1.02"/>
<circle cx="129.5" cy="160" r="1.02"/>
<circle cx="86.3" cy="180.4" r="1.02"/>
</g>
<text font-size="6" x="193" y="16.8">Regulators</text>
<g font-size="4.9">
<text x="236.2" y="161.7">Power :</text>
<text x="241.2" y="183.3">MARS chips : 197mW /chip * 4 chips = 0.8 W (with 100 ohm load)</text>
<text x="241.2" y="190.6">MARS regulators : 3.3v-2.5v * (0.8 W/2.5V) = 0.26 W</text>
<text x="241.2" y="197.9">JFET buffers: 6.4mA/chip * 2 chips * 10v = .13 W</text>
<text x="241.2" y="205.2">JFET regulators : 2 regulators * (6v-5v) * (6.4mA* 2 chips) = 0.01 W</text>
<text x="241.2" y="212.5">Total Power Estimate = 1.2 W</text>
<text x="337.7" y="250.6">Silicon Strip Detector Board</text>
<text x="335.2" y="268.4">5</text>
<text x="365.7" y="268.4">6</text>
</g>
<g font-size="2.8">
<text x="320" y="266.2">Sheet</text>
<text x="353" y="266.2">of</text>
<text x="383.5" y="266.2">Drawn By</text>
</g>
<g font-size="2.5">
<text x="53.3" y="3.4">4</text>
<text x="161.3" y="3.4">3</text>
<text x="269.2" y="3.4">2</text>
<text x="377.1" y="3.4">1</text>
<text x="21.7" y="25">P3_3V</text>
<text x="175.1" y="25">PS_2.5V</text>
<text x="233.9" y="25">P6V</text>
<text x="388.8" y="25">P5V</text>
<text x="101.6" y="31.2">LTC1763-2.5V</text>
<text x="312.3" y="31.2">LTC1763-5.0V</text>
<text x="1.3" y="36.4">D</text>
<text x="94" y="40.3">11</text>
<text x="94" y="37.7">10</text>
<text x="99.4" y="38.8">IN1</text>
<text x="99.4" y="41.4">IN2</text>
<text x="116" y="38.8">OUT1</text>
<text x="116" y="41.4">OUT2</text>
<text x="124.4" y="40.3">3</text>
<text x="124.4" y="37.7">2</text>
<text x="304.7" y="40.3">11</text>
<text x="304.7" y="37.7">10</text>
<text x="310.1" y="38.8">IN1</text>
<text x="310.1" y="41.4">IN2</text>
<text x="326.7" y="38.8">OUT1</text>
<text x="326.7" y="41.4">OUT2</text>
<text x="335.2" y="40.3">3</text>
<text x="335.2" y="37.7">2</text>
<text x="427.9" y="36.4">D</text>
<text x="25.9" y="46.6">C14</text>
<text x="45" y="46.6">C63</text>
<text x="62.8" y="46.6">C62</text>
<text x="95.2" y="45.3">8</text>
<text x="100.7" y="46.5">SHDN</text>
<text x="114.3" y="46.5">SENSE</text>
<text x="124.2" y="45.3">5</text>
<text x="151.6" y="46.6">C60</text>
<text x="166.9" y="46.6">C61</text>
<text x="180.8" y="46.6">C13</text>
<text x="236.7" y="46.6">C26</text>
<text x="255.8" y="46.6">C96</text>
<text x="273.5" y="46.6">C95</text>
<text x="306" y="45.3">8</text>
<text x="311.5" y="46.5">SHDN</text>
<text x="325" y="46.5">SENSE</text>
<text x="335" y="45.3">5</text>
<text x="362.4" y="46.6">C93</text>
<text x="377.7" y="46.6">C94</text>
<text x="391.6" y="46.6">C25</text>
<text x="27.9" y="50.4">47uF</text>
<text x="45.7" y="50.4">4.7uF</text>
<text x="63.5" y="50.4">0.33uF</text>
<text x="152.4" y="50.4">0.33uF</text>
<text x="167.6" y="50.4">4.7uF</text>
<text x="182.8" y="50.4">47uF</text>
<text x="238.7" y="50.4">47uF</text>
<text x="256.5" y="50.4">4.7uF</text>
<text x="274.3" y="50.4">0.33uF</text>
<text x="363.1" y="50.4">0.33uF</text>
<text x="378.4" y="50.4">4.7uF</text>
<text x="393.6" y="50.4">47uF</text>
<text x="95" y="55.5">7</text>
<text x="99.3" y="56.6">GND1</text>
<text x="133.9" y="54.2">C64</text>
<text x="134.6" y="58">0.01uF</text>
<text x="305.8" y="55.5">7</text>
<text x="310.1" y="56.6">GND1</text>
<text x="344.6" y="54.2">C97</text>
<text x="345.4" y="58">0.01uF</text>
<text x="93.5" y="60.6">13</text>
<text x="99" y="61.7">GND2</text>
<text x="117.4" y="64.2">BYP</text>
<text x="124.2" y="63.1">6</text>
<text x="304.3" y="60.6">13</text>
<text x="309.8" y="61.7">GND2</text>
<text x="328.2" y="64.2">BYP</text>
<text x="335" y="63.1">6</text>
<text x="116.8" y="70.7">U11</text>
<text x="327.6" y="70.7">U17</text>
<text x="19.2" y="88.5">P3_3V</text>
<text x="172.6" y="88.5">AS_2.5V</text>
<text x="233.9" y="88.5">N6V</text>
<text x="401.5" y="88.5">N5V</text>
<text x="99" y="94.7">LTC1763-2.5V</text>
<text x="314.9" y="94.7">LTC1175-5.0v</text>
<text x="91.4" y="101.2">10</text>
<text x="121.9" y="101.2">2</text>
<text x="306" y="101.2">1</text>
<text x="335.2" y="101.2">3</text>
<text x="1.3" y="106.3">C</text>
<text x="91.4" y="103.7">11</text>
<text x="96.8" y="102.3">IN1</text>
<text x="96.8" y="104.9">IN2</text>
<text x="113.4" y="102.3">OUT1</text>
<text x="113.4" y="104.9">OUT2</text>
<text x="121.9" y="103.7">3</text>
<text x="306" y="106.3">8</text>
<text x="310.1" y="102.3">IN1</text>
<text x="310.1" y="107.4">IN2</text>
<text x="325" y="107.4">SENSE</text>
<text x="326.9" y="102.3">OUT</text>
<text x="335" y="106.3">4</text>
<text x="427.9" y="106.3">C</text>
<text x="23.4" y="110.1">C16</text>
<text x="25.4" y="113.9">47uF</text>
<text x="42.5" y="110.1">C68</text>
<text x="43.2" y="113.9">4.7uF</text>
<text x="60.2" y="110.1">C67</text>
<text x="60.9" y="113.9">0.33uF</text>
<text x="92.7" y="108.8">8</text>
<text x="98.2" y="110">SHDN</text>
<text x="111.7" y="110">SENSE</text>
<text x="121.7" y="108.8">5</text>
<text x="149.1" y="110.1">C65</text>
<text x="149.8" y="113.9">0.33uF</text>
<text x="164.3" y="110.1">C66</text>
<text x="165.1" y="113.9">4.7uF</text>
<text x="178.3" y="110.1">C15</text>
<text x="180.3" y="113.9">47uF</text>
<text x="236.7" y="110.1">C28</text>
<text x="238.7" y="113.9">47uF</text>
<text x="254.4" y="110.1">C101</text>
<text x="256.5" y="113.9">4.7uF</text>
<text x="272.2" y="110.1">C100</text>
<text x="274.3" y="113.9">0.33uF</text>
<text x="306" y="111.4">6</text>
<text x="311.5" y="112.5">SHDN</text>
<text x="375.1" y="110.1">C98</text>
<text x="375.8" y="113.9">0.33uF</text>
<text x="390.4" y="110.1">C99</text>
<text x="391.1" y="113.9">4.7uF</text>
<text x="404.3" y="110.1">C27</text>
<text x="406.3" y="113.9">47uF</text>
<text x="92.5" y="119">7</text>
<text x="131.3" y="117.7">C69</text>
<text x="91" y="124.1">13</text>
<text x="96.5" y="125.2">GND2</text>
<text x="96.8" y="120.1">GND1</text>
<text x="132" y="121.5">0.01uF</text>
<text x="305.8" y="124.1">2</text>
<text x="309.8" y="125.2">ILIM2</text>
<text x="114.9" y="127.7">BYP</text>
<text x="121.7" y="126.6">6</text>
<text x="305.8" y="129.1">7</text>
<text x="309.8" y="130.3">ILIM4</text>
<text x="327.6" y="127.7">GND</text>
<text x="335" y="126.6">5</text>
<text x="114.3" y="134.2">U12</text>
<text x="327.6" y="134.2">U18</text>
<text x="19.2" y="144.4">P3_3V</text>
<text x="172.6" y="144.4">DS_2.5V</text>
<text x="99" y="150.6">LTC1763-2.5V</text>
<text x="91.4" y="159.6">11</text>
<text x="91.4" y="157.1">10</text>
<text x="96.8" y="158.2">IN1</text>
<text x="96.8" y="160.7">IN2</text>
<text x="113.4" y="158.2">OUT1</text>
<text x="113.4" y="160.7">OUT2</text>
<text x="121.9" y="159.6">3</text>
<text x="121.9" y="157.1">2</text>
<text x="23.4" y="166">C18</text>
<text x="42.5" y="166">C73</text>
<text x="60.2" y="166">C72</text>
<text x="92.7" y="164.7">8</text>
<text x="98.2" y="165.8">SHDN</text>
<text x="111.7" y="165.8">SENSE</text>
<text x="121.7" y="164.7">5</text>
<text x="149.1" y="166">C70</text>
<text x="164.3" y="166">C71</text>
<text x="178.3" y="166">C17</text>
<text x="25.4" y="169.8">47uF</text>
<text x="43.2" y="169.8">4.7uF</text>
<text x="60.9" y="169.8">0.33uF</text>
<text x="131.3" y="173.6">C74</text>
<text x="149.8" y="169.8">0.33uF</text>
<text x="165.1" y="169.8">4.7uF</text>
<text x="180.3" y="169.8">47uF</text>
<text x="1.3" y="176.1">B</text>
<text x="91" y="179.9">13</text>
<text x="92.5" y="174.8">7</text>
<text x="96.8" y="176">GND1</text>
<text x="132" y="177.4">0.01uF</text>
<text x="427.9" y="176.1">B</text>
<text x="96.5" y="181.1">GND2</text>
<text x="114.9" y="183.6">BYP</text>
<text x="121.7" y="182.5">6</text>
<text x="114.3" y="190.1">U13</text>
<text x="1.3" y="245.9">A</text>
<text x="327.6" y="243.4">Title:</text>
<text x="320" y="256.1">Date:</text>
<text x="335.2" y="256.1">8-18-16</text>
<text x="383.5" y="256.1">Ver:</text>
<text x="427.9" y="253.6">A</text>
<text x="320" y="261.2">Sheet Size: B</text>
<text x="383.5" y="261.2">Rev: -</text>
<text x="401.2" y="268.8">J. Mead</text>
<text x="53.3" y="277.7">4</text>
<text x="161.3" y="277.7">3</text>
<text x="269.2" y="277.7">2</text>
<text x="377.1" y="277.7">1</text>
</g>
</svg>
